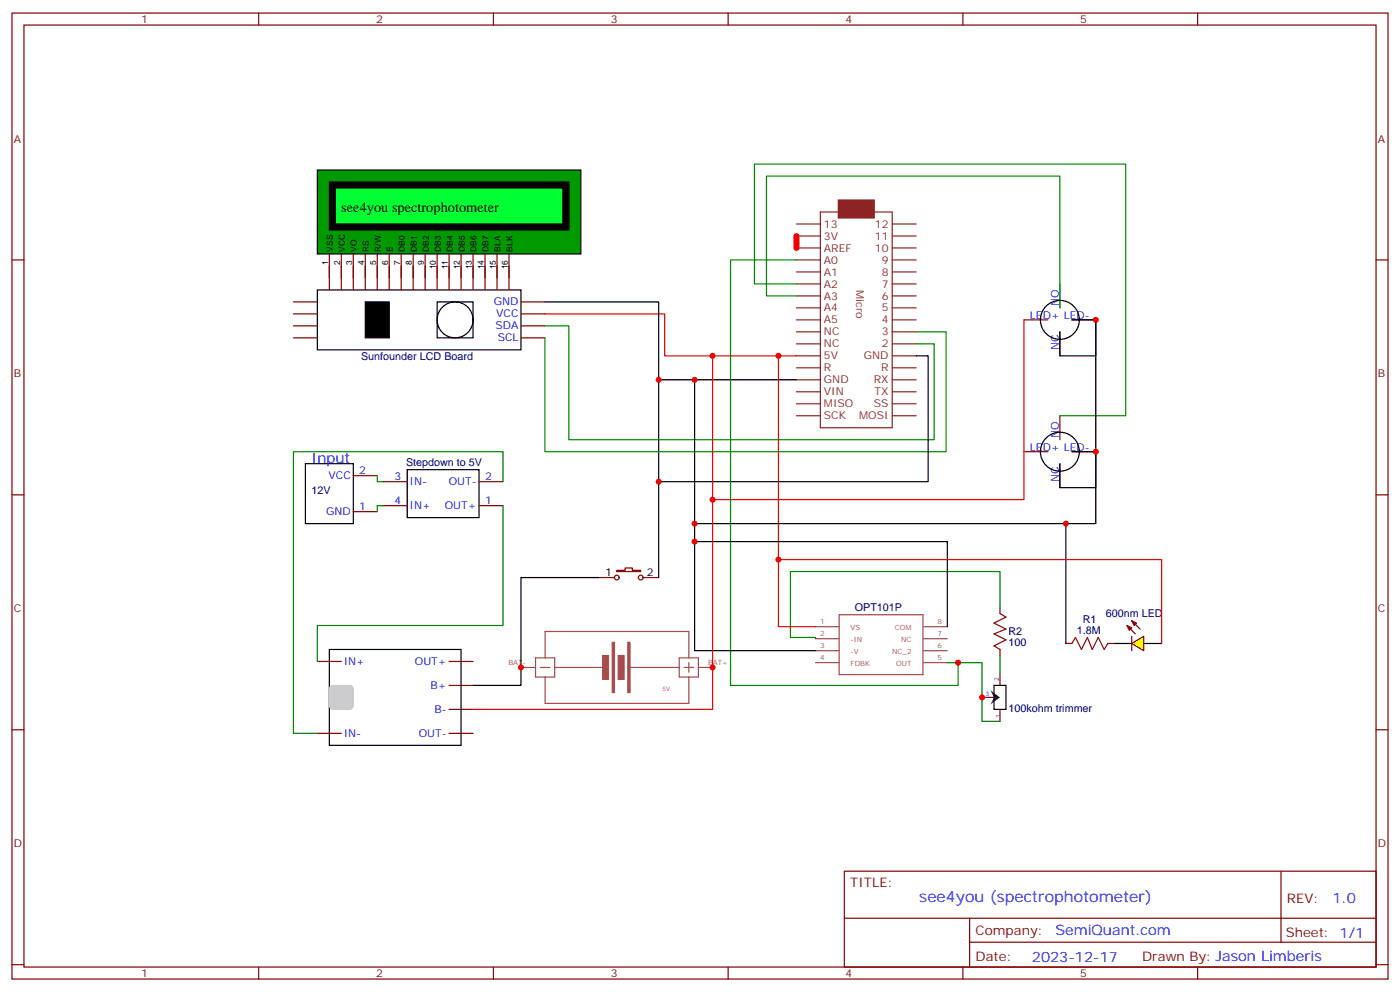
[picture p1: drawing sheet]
<svg xmlns="http://www.w3.org/2000/svg" width="412mm" height="292mm" viewBox="0 0 412 292" stroke-linecap="round" stroke-linejoin="round" font-family="sans-serif">
<g fill="none" stroke="#870000" stroke-width=".35">
<path d="M3.5 3.8h405.4v284.4h-405.4zM7.1 7.4h398.2v277.3h-398.2zM76.2 3.8v3.6M145.3 3.8v3.6M214.5 3.8v3.6M283.6 3.8v3.6M352.8 3.8v3.6M3.5 76.5h3.6M405.3 76.5h3.6M3.5 145.7h3.6M405.3 145.7h3.6M3.5 214.8h3.6"/>
<path d="M405.3 214.8h3.6M248.7 256.4h156.6v28.3h-156.6zM377.3 256.5v20.8M248.7 270.3h156.5M285.6 277.3h119.6M285.6 270.3v14.1M3.5 284h3.6M76.2 284.7v3.5M145.3 284.7v3.5M214.5 284.7v3.5M283.6 284.7v3.5M352.8 284.7v3.5"/>
<path d="M405.3 284h3.6"/>
</g>
<path d="M93.5 50.1h77.6v24.7h-77.6z" fill="#090" stroke="#000" stroke-width=".35"/>
<g fill="none" stroke="#870000" stroke-width=".35">
<path d="M97 74.8v7M100.5 74.8v7M104.1 74.8v7M107.6 74.8v7M111.1 74.8v7M114.7 74.8v7M118.2 74.8v7M121.7 74.8v7M125.2 74.8v7M128.8 74.8v7M132.3 74.8v7M135.8 74.8v7"/>
<path d="M139.3 74.8v7M142.9 74.8v7M146.4 74.8v7M149.9 74.8v7"/>
</g>
<path d="M97 53.6h70.6v14.1h-70.6z" fill="#000" stroke="#000" stroke-width=".35"/>
<path d="M98.8 55.4h67v10.5h-67z" fill="none" stroke="#000" stroke-width=".35"/>
<path d="M98.8 55.4h67v10.5h-67z" fill="#0f3" stroke="#000" stroke-width=".35"/>
<g fill="none" stroke="#000" stroke-width=".35">
<path d="M93.5 85.3h60v17.7h-60zM128.8 88.9h10.5v10.5h-10.5zM328.1 189.4h5.3M336.9 189.4h5.3"/>
<circle cx="134.1" cy="94.2" r="5.3"/>
</g>
<g fill="none" stroke="#870000" stroke-width=".35">
<path d="M97 78.3v7M100.5 78.3v7M104.1 78.3v7M107.6 78.3v7M111.1 78.3v7M114.7 78.3v7M118.2 78.3v7M121.7 78.3v7M125.2 78.3v7M128.8 78.3v7M132.3 78.3v7M135.8 78.3v7"/>
<path d="M139.3 78.3v7M142.9 78.3v7M146.4 78.3v7M149.9 78.3v7M86.4 88.9h7.1M86.4 92.4h7.1M86.4 95.9h7.1M86.4 99.4h7.1M153.5 88.9h7M153.5 92.4h7M153.5 95.9h7M153.5 99.4h7"/>
</g>
<path d="M107.6 88.9h7.1v10.5h-7.1z" fill="#000" stroke="#000" stroke-width=".35"/>
<g fill="none" stroke="#8c2424" stroke-width=".35">
<path d="M234.6 65.9h7.1M234.6 69.5h7.1M234.6 73h7.1M234.6 76.5h7.1M241.7 62.4h21.1v63.5h-21.1zM262.8 65.9h7.1M262.8 69.5h7.1M262.8 73h7.1M262.8 76.5h7.1M234.6 80h7.1M234.6 83.6h7.1M234.6 87.1h7.1"/>
<path d="M234.6 90.6h7.1M234.6 94.2h7.1M234.6 97.7h7.1M262.8 80h7.1M262.8 83.6h7.1M262.8 87.1h7.1M262.8 90.6h7.1M262.8 94.2h7.1M262.8 97.7h7.1M234.6 101.2h7.1M234.6 104.7h7.1M234.6 108.3h7.1"/>
<path d="M234.6 111.8h7.1M234.6 115.3h7.1M234.6 118.9h7.1M262.8 101.2h7.1M262.8 104.7h7.1M262.8 108.3h7.1M262.8 111.8h7.1M262.8 115.3h7.1M262.8 118.9h7.1M234.6 122.4h7.1M262.8 122.4h7.1"/>
</g>
<path d="M246.9 58.9h10.6v5.3h-10.6z" fill="#8c2424" stroke="#8c2424" stroke-width=".35"/>
<path d="M333.4 189.4l3.5-2.1v4.2z" fill="#ff0" stroke="#870000" stroke-width=".35"/>
<path d="M294.6 178.8v1.8M294.6 191.2v1.7M294.6 198.2v3.6M314 189.4h1.7M326.3 189.4h1.8M332 184.1l2.4 2.5M333.4 182.7l2.4 2.5M333.4 187.3v4.2M289.3 205.3h3.5M294.6 208.8v3.5" fill="none" stroke="#870000" stroke-width=".35"/>
<g fill="#870000" stroke="#870000" stroke-width=".35">
<path d="M332 184.1l1.4 .7-.7 .7z"/>
<path d="M333.4 182.7l1.4 .7-.7 .7z"/>
</g>
<path d="M240.2 184.5h7M240.2 188h7M240.2 191.5h7M240.2 195.1h7M247.2 180.9h24.7v17.7h-24.7zM272.1 184.5h6.9M272.1 188h6.9M272.1 191.5h6.9M272.1 195.1h6.9" fill="none" stroke="#a64a4a" stroke-width=".35"/>
<path d="M294.6 180.6l1.7 1-3.5 1.8 3.5 1.8-3.5 1.4 3.5 1.7-3.5 1.8 1.8 1.1M315.7 189.4l1.1-1.8 1.8 3.6 1.7-3.6 1.4 3.6 1.8-3.6 1.8 3.6 1-1.8" fill="none" stroke="#a10000" stroke-width=".35"/>
<path d="M292.8 201.8h3.5v7h-3.5z" fill="none" stroke="#000" stroke-width=".35"/>
<path d="M291.7 203.2l2.9 2.1-2.9 2.1 1.1-2.1z" fill="#333"/>
<g fill="none" stroke="#870000" stroke-width=".35">
<path d="M301.6 94.2h7.1M312.2 83.6v7M312.2 97.7v7M315.7 94.2h7.1M301.6 133h7.1M312.2 122.4v7M312.2 136.5v7M315.7 133h7.1M104.1 140h7M104.1 150.6h7M112.9 148.8h7M112.9 141.8h7"/>
<path d="M141.1 148.8h7.1M141.1 141.8h7.1M176.4 170h4.6M181.7 167.9h2.4v-.7h2.2v.7h2.4v.3h-7zM189.4 170h4.6M93.5 194.7h7M132.3 194.7h7M93.5 215.9h7M132.3 215.9h7M132.3 201.8h7M132.3 208.8h7"/>
<circle cx="181.7" cy="170" r=".71"/>
<circle cx="188.7" cy="170" r=".71"/>
</g>
<g fill="none" stroke="#000" stroke-width=".35">
<path d="M160.5 88.9h33.5v22.9M315.7 94.2h7.1v10.5h-10.6v-7M322.8 94.2v59.9h-8.8M204.6 111.8v79.7h35.6M234.6 111.8h-40.6v58.2M269.9 104.7h3.5v37.1h-79.4M90 136.5h14.1v17.6h-14.1zM119.9 138.3h21.2v14.1h-21.2zM315.7 133h7.1v10.5h-10.6v-7M204.6 159.4h74.4v25.1M204.6 154.1h109.4v35.3M176.4 170h-22.9v31.8h-14.2"/>
<path d="M97 191.2h38.8v28.2h-38.8z"/>
<circle cx="312.2" cy="94.2" r="5.7"/>
<circle cx="312.2" cy="133" r="5.7"/>
</g>
<path d="M97.2 202.2l.9-.4h4.9l.6 .2 .5 .8v5l-.3 .6-.8 .4h-4.9l-.7-.2-.4-.8v-5z" fill="#ccc" stroke="#ccc" stroke-width=".35"/>
<path d="M153.5 196.5h3.4M157 196.5h.7M157.7 193.6h5.7v5.7h-5.7zM159.2 196.5h2.8M160.6 193.6v-7.7h42.3v7.7M160.6 199.3v7.7h42.3v-7.7M163.4 196.5h14.1M185.3 196.5h14.8M200.1 193.6h5.6v5.7h-5.6zM201.5 196.5h2.8M202.9 195.1v2.8M205.7 196.5h4.2" fill="none" stroke="#a64a4a" stroke-width=".35"/>
<g fill="#a64a4a" stroke="#a64a4a" stroke-width=".29">
<path d="M177.5 192.9h1.8v7.1h-1.8z"/>
<path d="M180.3 189.1h.7v14.8h-.7z"/>
<path d="M182.1 192.9h1.8v7.1h-1.8z"/>
<path d="M184.9 189.1h.7v14.8h-.7z"/>
</g>
<path d="M160.5 92.4h35.3v12.3h38.8M301.6 94.2v52.9h-91.7M209.9 104.7v104.1h-70.6M229.3 104.7v79.8h10.9M229.3 164.7h112.9v24.7" fill="none" stroke="#f00" stroke-width=".35"/>
<path d="M234.6 76.5h-19.4v125.3h67v-6.7h-3.2M160.5 95.9h7.1v33.5h107.6v-28.2h-5.3M234.6 87.1h-8.8v-35.3h86.4v38.8M234.6 83.6h-12.4v-35.3h109.4v74.1h-19.4M269.9 97.7h8.8v35.3h-118.2v-33.6M111.1 140v1.8h1.8M112.9 148.8h-1.8v1.8M148.2 148.8v35.3h-54.7v10.6M148.2 141.8v-8.8h-61.8v82.9h7.1M294.6 178.8v-10.6h-61.8v19.4h7.4v.4M282.2 195.1h7.1v17.2h5.3M294.6 192.9v5.3" fill="none" stroke="#008700" stroke-width=".35"/>
<path d="M234.6 69.5v3.5" fill="none" stroke="#f00" stroke-width="1.8"/>
<g fill="#c00">
<circle cx="194" cy="111.8" r=".88"/>
<circle cx="194" cy="141.8" r=".88"/>
<circle cx="282.2" cy="195.1" r=".88"/>
<circle cx="289.3" cy="205.3" r=".88"/>
<circle cx="204.6" cy="111.8" r=".88"/>
<circle cx="204.6" cy="159.4" r=".88"/>
<circle cx="204.6" cy="154.1" r=".88"/>
<circle cx="209.9" cy="104.7" r=".88"/>
<circle cx="209.9" cy="196.5" r=".88"/>
<circle cx="153.5" cy="196.5" r=".88"/>
<circle cx="314" cy="154.1" r=".88"/>
<circle cx="322.8" cy="133" r=".88"/>
<circle cx="322.8" cy="94.2" r=".88"/>
<circle cx="209.9" cy="147.1" r=".88"/>
<circle cx="229.3" cy="164.7" r=".88"/>
<circle cx="229.3" cy="104.7" r=".88"/>
</g>
<text font-size="4.6" fill="#00f" x="270.8" y="265.5">see4you (spectrophotometer)</text>
<text font-size="4.2" x="100.5" y="62.4">see4you spectrophotometer</text>
<g font-size="4.2" fill="#00f">
<text x="91.7" y="136.1">Input</text>
<text x="392.5" y="265.7">1.0</text>
<text x="310.9" y="275.3">SemiQuant.com</text>
<text x="304" y="283.1">2023-12-17</text>
</g>
<g font-size="3.9" fill="#800">
<text x="250.5" y="261">TITLE:</text>
<text x="379.1" y="265.7">REV:</text>
<text x="287.4" y="275.2">Company:</text>
<text x="378.7" y="275.8">Sheet: 1/1</text>
<text x="287.4" y="282.9">Date:</text>
<text x="336.4" y="283">Drawn By: Jason Limberis</text>
</g>
<g font-size="3.2" fill="#800">
<text x="41.6" y="6.8">1</text>
<text x="110.8" y="6.8">2</text>
<text x="179.9" y="6.8">3</text>
<text x="249.1" y="6.8">4</text>
<text x="318.2" y="6.8">5</text>
<text x="4.1" y="41.9">A</text>
<text x="405.9" y="41.9">A</text>
<text x="4.1" y="111.1">B</text>
<text x="405.9" y="111.1">B</text>
<text x="4.1" y="180.2">C</text>
<text x="405.9" y="180.2">C</text>
<text x="4.1" y="249.4">D</text>
<text x="405.9" y="249.4">D</text>
<text x="41.6" y="287.7">1</text>
<text x="110.8" y="287.7">2</text>
<text x="179.9" y="287.7">3</text>
<text x="249.1" y="287.7">4</text>
<text x="318.2" y="287.7">5</text>
</g>
<g font-size="3.2" fill="#8d2323">
<text x="242.7" y="70.5">3V</text>
<text x="242.7" y="67">13</text>
<text x="257.7" y="67">12</text>
<text x="257.7" y="70.5">11</text>
<text x="242.7" y="77.6">A0</text>
<text x="242.7" y="74">AREF</text>
<text x="257.7" y="74">10</text>
<text x="259.7" y="77.6">9</text>
<text x="242.7" y="81.1">A1</text>
<text x="259.7" y="81.1">8</text>
<text x="242.7" y="88.2">A3</text>
<text x="242.7" y="84.6">A2</text>
<text x="252.2" y="85.3" transform="rotate(90 252.2 85.3)">Micro</text>
<text x="259.7" y="84.6">7</text>
<text x="259.7" y="88.2">6</text>
<text x="242.7" y="95.2">A5</text>
<text x="242.7" y="91.7">A4</text>
<text x="259.7" y="91.7">5</text>
<text x="259.7" y="95.2">4</text>
<text x="242.7" y="98.7">NC</text>
<text x="259.7" y="98.7">3</text>
<text x="242.7" y="105.8">5V</text>
<text x="242.7" y="102.3">NC</text>
<text x="254.5" y="105.8">GND</text>
<text x="259.7" y="102.3">2</text>
<text x="242.7" y="112.9">GND</text>
<text x="242.7" y="109.3">R</text>
<text x="257.4" y="112.9">RX</text>
<text x="259.6" y="109.3">R</text>
<text x="242.7" y="119.9">MISO</text>
<text x="242.7" y="116.4">VIN</text>
<text x="257.4" y="119.9">SS</text>
<text x="257.6" y="116.4">TX</text>
<text x="242.7" y="123.4">SCK</text>
<text x="253.1" y="123.4">MOSI</text>
</g>
<g font-size="3.2" fill="#00f">
<text x="145.5" y="89.9">GND</text>
<text x="146.2" y="93.5">VCC</text>
<text x="303.4" y="93.8">LED+ LED-</text>
<text x="311.9" y="90.2" transform="rotate(-90 311.9 90.2)">NO</text>
<text x="146" y="97">SDA</text>
<text x="146.6" y="100.5">SCL</text>
<text x="311.9" y="103" transform="rotate(-90 311.9 103)">NC</text>
<text x="311.9" y="129" transform="rotate(-90 311.9 129)">NO</text>
<text x="303.4" y="132.6">LED+ LED-</text>
<text x="96.8" y="141.1">VCC</text>
<text x="105.8" y="139.7">2</text>
<text x="116.2" y="141.4">3</text>
<text x="120.6" y="142.8">IN-</text>
<text x="132.2" y="142.8">OUT-</text>
<text x="142.9" y="141.4">2</text>
<text x="311.9" y="141.8" transform="rotate(-90 311.9 141.8)">NC</text>
<text x="116.2" y="148.5">4</text>
<text x="120.6" y="149.9">IN+</text>
<text x="131" y="149.9">OUT+</text>
<text x="142.9" y="148.5">1</text>
<text x="96.1" y="151.7">GND</text>
<text x="105.8" y="150.2">1</text>
<text x="101.2" y="195.8">IN+</text>
<text x="122.2" y="195.8">OUT+</text>
<text x="126.8" y="202.8">B+</text>
<text x="128" y="209.9">B-</text>
<text x="101.2" y="216.9">IN-</text>
<text x="123.4" y="216.9">OUT-</text>
</g>
<g font-size="3.2" fill="#000080">
<text x="106.4" y="105.9">Sunfounder LCD Board</text>
<text x="119.6" y="137.2">Stepdown to 5V</text>
<text x="91.7" y="145.5">12V</text>
<text x="251.8" y="179.9">OPT101P</text>
<text x="318.9" y="183.4">R1</text>
<text x="325.7" y="181.6">600nm LED</text>
<text x="297" y="190.2">100</text>
<text x="297" y="187">R2</text>
<text x="317.2" y="186.6">1.8M</text>
<text x="297" y="209.6">100kohm trimmer</text>
</g>
<g font-size="3.2">
<text x="178.3" y="169.7">1</text>
<text x="190.5" y="169.7">2</text>
</g>
<g font-size="2.5">
<text x="96.7" y="77.9" transform="rotate(-90 96.7 77.9)">1</text>
<text x="98.1" y="74" transform="rotate(-90 98.1 74)">VSS</text>
<text x="100.2" y="77.9" transform="rotate(-90 100.2 77.9)">2</text>
<text x="101.6" y="74" transform="rotate(-90 101.6 74)">VCC</text>
<text x="103.7" y="77.9" transform="rotate(-90 103.7 77.9)">3</text>
<text x="105.1" y="74" transform="rotate(-90 105.1 74)">VO</text>
<text x="107.2" y="77.9" transform="rotate(-90 107.2 77.9)">4</text>
<text x="108.7" y="74" transform="rotate(-90 108.7 74)">RS</text>
<text x="110.8" y="77.9" transform="rotate(-90 110.8 77.9)">5</text>
<text x="112.2" y="74" transform="rotate(-90 112.2 74)">R/W</text>
<text x="114.3" y="77.9" transform="rotate(-90 114.3 77.9)">6</text>
<text x="115.7" y="74" transform="rotate(-90 115.7 74)">E</text>
<text x="117.8" y="77.9" transform="rotate(-90 117.8 77.9)">7</text>
<text x="119.2" y="74" transform="rotate(-90 119.2 74)">DB0</text>
<text x="121.4" y="77.9" transform="rotate(-90 121.4 77.9)">8</text>
<text x="122.8" y="74" transform="rotate(-90 122.8 74)">DB1</text>
<text x="124.9" y="77.9" transform="rotate(-90 124.9 77.9)">9</text>
<text x="126.3" y="74" transform="rotate(-90 126.3 74)">DB2</text>
<text x="129.8" y="74" transform="rotate(-90 129.8 74)">DB3</text>
<text x="133.3" y="74" transform="rotate(-90 133.3 74)">DB4</text>
<text x="136.9" y="74" transform="rotate(-90 136.9 74)">DB5</text>
<text x="140.4" y="74" transform="rotate(-90 140.4 74)">DB6</text>
<text x="143.9" y="74" transform="rotate(-90 143.9 74)">DB7</text>
<text x="147.5" y="74" transform="rotate(-90 147.5 74)">BLA</text>
<text x="151" y="74" transform="rotate(-90 151 74)">BLK</text>
<text x="128.4" y="79.3" transform="rotate(-90 128.4 79.3)">10</text>
<text x="131.9" y="79.3" transform="rotate(-90 131.9 79.3)">11</text>
<text x="135.5" y="79.3" transform="rotate(-90 135.5 79.3)">12</text>
<text x="139" y="79.3" transform="rotate(-90 139 79.3)">13</text>
<text x="142.5" y="79.3" transform="rotate(-90 142.5 79.3)">14</text>
<text x="146" y="79.3" transform="rotate(-90 146 79.3)">15</text>
<text x="149.6" y="79.3" transform="rotate(-90 149.6 79.3)">16</text>
</g>
<g font-size="2.1" fill="#a54b4b">
<text x="241.6" y="183.8">1</text>
<text x="250.5" y="185.5">VS</text>
<text x="263.6" y="185.5">COM</text>
<text x="276.2" y="183.8">8</text>
<text x="241.6" y="187.3">2</text>
<text x="241.6" y="190.8">3</text>
<text x="250.5" y="189">-IN</text>
<text x="265.5" y="189">NC</text>
<text x="276.2" y="187.3">7</text>
<text x="276.2" y="190.8">6</text>
<text x="149.7" y="195.8">BAT-</text>
<text x="208.6" y="195.8">BAT+</text>
<text x="241.6" y="194.4">4</text>
<text x="250.5" y="192.6">-V</text>
<text x="250.5" y="196.1">FDBK</text>
<text x="262.8" y="192.6">NC_2</text>
<text x="264" y="196.1">OUT</text>
<text x="276.2" y="194.4">5</text>
</g>
<text font-size="1.8" fill="#a54b4b" x="195.1" y="203.5">5V</text>
<g font-size="1.8" fill="#00f">
<text x="294.2" y="200.3" transform="rotate(-90 294.2 200.3)">2</text>
<text x="290.3" y="204.9">3</text>
<text x="294.6" y="211.3" transform="rotate(-90 294.6 211.3)">1</text>
</g>
</svg>
